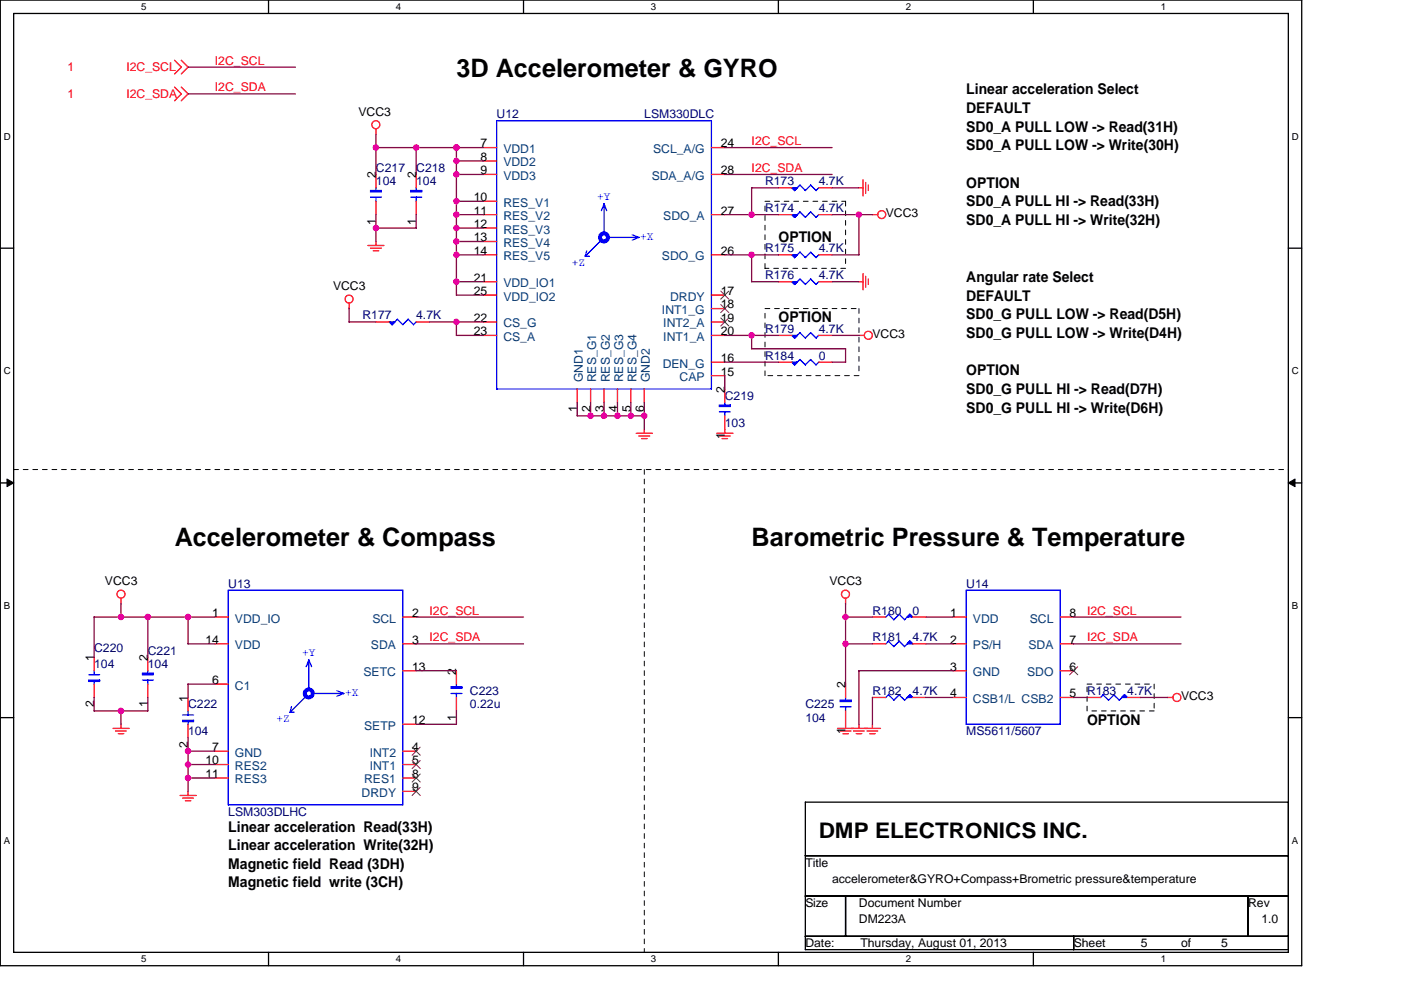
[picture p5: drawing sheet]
<svg xmlns="http://www.w3.org/2000/svg" width="297mm" height="210mm" viewBox="0 0 297 210" stroke-linecap="round" stroke-linejoin="round" font-family="sans-serif">
<path d="M.1 0h275.9v204.8h-275.9zM2.9 2.9h270.3v199.1h-270.3z" fill="none" stroke="#000" stroke-width=".28"/>
<g fill="#fff">
<path d="M29.9 .3h1.1v2.3h-1.1z"/>
<path d="M29.9 202.3h1.1v2.3h-1.1z"/>
</g>
<path d="M56.9 0v2.9M56.9 202v2.8" fill="none" stroke="#000" stroke-width=".28"/>
<g fill="#fff">
<path d="M83.9 .3h1.2v2.3h-1.2z"/>
<path d="M83.9 202.3h1.2v2.3h-1.2z"/>
</g>
<path d="M111 0v2.9M111 202v2.8" fill="none" stroke="#000" stroke-width=".28"/>
<g fill="#fff">
<path d="M138 .3h1.1v2.3h-1.1z"/>
<path d="M138 202.3h1.1v2.3h-1.1z"/>
</g>
<path d="M165 0v2.9M165 202v2.8" fill="none" stroke="#000" stroke-width=".28"/>
<g fill="#fff">
<path d="M192 .3h1.2v2.3h-1.2z"/>
<path d="M192 202.3h1.2v2.3h-1.2z"/>
</g>
<path d="M219.1 0v2.9M219.1 202v2.8" fill="none" stroke="#000" stroke-width=".28"/>
<g fill="#fff">
<path d="M246.1 .3h1.1v2.3h-1.1z"/>
<path d="M246.1 202.3h1.1v2.3h-1.1z"/>
<path d="M.8 27.7h1.5v2.3h-1.5z"/>
<path d="M273.9 27.7h1.5v2.3h-1.5z"/>
<path d="M.8 77.5h1.5v2.3h-1.5z"/>
<path d="M273.9 77.5h1.5v2.3h-1.5z"/>
</g>
<path d="M.1 52.6h2.8M273.2 52.6h2.8" fill="none" stroke="#000" stroke-width=".28"/>
<g fill="#fff">
<path d="M.8 127.3h1.4v2.3h-1.4z"/>
<path d="M273.9 127.3h1.3v2.3h-1.3z"/>
</g>
<path d="M.1 102.4h2.8M273.2 102.4h2.8" fill="none" stroke="#000" stroke-width=".28"/>
<path d="M1.5 101.6l1.4 .8-1.4 .8zM273.2 102.4l1.4-.8v1.6z" fill="#000" stroke="#000" stroke-width=".21"/>
<g fill="#fff">
<path d="M.8 177.1h1.4v2.3h-1.4z"/>
<path d="M273.9 177.1h1.3v2.3h-1.3z"/>
</g>
<path d="M.1 152.2h2.8M273.2 152.2h2.8M170.7 170.1h102.5v31.3h-102.5zM170.7 181.5h102.5M170.7 190.1h102.5M170.7 198.6h102.5M179.3 190.1v8.5M227.6 198.6v2.8M264.6 190.1v8.5" fill="none" stroke="#000" stroke-width=".28"/>
<g fill="none" stroke="#000" stroke-width=".21" stroke-dasharray="1 1 1 1 1 1 1 1">
<path d="M162.2 42.7h17.1M162.2 56.9v-14.2M179.3 42.7v14.2M179.3 56.9h-17.1M162.2 65.4h19.9M162.2 79.7v-14.3M182.1 65.4v14.3M182.1 79.7h-19.9M2.9 99.6h270.3M136.6 99.6v102.4M230.5 145.1h14.2M230.5 150.8v-5.7"/>
<path d="M244.7 145.1v5.7M244.7 150.8h-14.2"/>
</g>
<g fill="none" stroke="#f00" stroke-width=".28">
<path d="M37 12.8l1.5 1.4-1.5 1.5M37 18.5l1.5 1.4-1.5 1.5M38.4 12.8l1.5 1.4-1.5 1.5M38.4 18.5l1.5 1.4-1.5 1.5M79.7 27.3v1.2M79.7 37v2.8M88.2 37v2.8M102.5 31.3h2.8M102.5 34.1h2.8M102.5 37h2.8M150.8 31.3h2.9M150.8 37h2.9"/>
<path d="M165.1 39.8h2.8M173.6 39.8h2.8M182.1 39.8h.9M183 38.1v3.5M183.5 38.7v2.3M184.1 39.2v1.2M78 52.1h3.4M78.5 52.6h2.4M79.1 53.2h1.2M79.7 42.7v2.8M79.7 51.2v.9M88.2 42.7v2.8"/>
<path d="M102.5 59.8h2.8M102.5 45.5h2.8M102.5 42.7h2.8M102.5 48.4h2.8M102.5 51.2h2.8M102.5 54.1h2.8M150.8 45.5h2.9M150.8 54.1h2.9M165.1 59.8h2.8M165.1 45.5h2.8M165.1 54.1h2.8M173.6 59.8h2.8"/>
<path d="M173.6 45.5h2.8M173.6 54.1h2.8M182.1 59.8h.9M183 58v3.5M183.5 58.6v2.3M184.1 59.2v1.1M185 45.5h1.1M74 64.3v1.2M79.7 68.3h2.8M88.2 68.3h2.9M102.5 71.1h2.8M102.5 62.6h2.8"/>
<path d="M102.5 68.3h2.8M150.8 71.1h2.9M150.8 79.7h2.9M150.8 76.8h2.9M150.8 62.6h2.9M150.8 65.4h2.9M150.8 68.3h2.9M165.1 71.1h2.8M165.1 76.8h2.8M173.6 71.1h2.8M173.6 76.8h2.8M182.1 71.1h1.2"/>
<path d="M122.4 82.5v2.9M125.2 82.5v2.9M128.1 82.5v2.9M130.9 82.5v2.9M133.7 82.5v2.9M134.9 91.9h3.4M135.4 92.5h2.3M136 93h1.2M136.6 82.5v2.9M136.6 91v.9M152 91.9h3.4M152.5 92.5h2.3"/>
<path d="M153.1 93h1.2M153.7 82.5v2.9M153.7 88.2v3.7M20 139.4v2.9M25.7 126.9v1.2M31.3 139.4v2.9M45.6 130.9h2.8M45.6 136.6h2.8M85.4 130.9h2.8M85.4 136.6h2.8M179.3 126.9v1.2M185 130.9h2.8"/>
<path d="M185 136.6h2.8M193.5 130.9h2.8M193.5 136.6h2.8M202 130.9h2.9M202 136.6h2.9M224.8 130.9h2.8M224.8 136.6h2.8M20 145.1v2.8M24 154.5h3.4M24.5 155h2.3M25.1 155.6h1.1M25.7 153.6v.9"/>
<path d="M31.3 145.1v2.8M39.9 147.9v2.9M39.9 153.6v2.9M45.6 159.3h2.8M45.6 145.1h2.8M85.4 142.3h2.8M85.4 159.3h2.8M85.4 153.6h2.8M96.8 142.3v2.8M96.8 147.9v2.9M177.6 154.5h9.1M178.1 155h2.3"/>
<path d="M178.7 155.6h1.2M179.3 145.1v2.8M179.3 150.8v3.7M181 155h2.3M181.5 155.6h1.2M182.1 153.6v.9M183.8 155h2.3M184.4 155.6h1.1M185 147.9h2.8M185 153.6v.9M193.5 147.9h2.8M202 147.9h2.9"/>
<path d="M202 142.3h2.9M224.8 147.9h2.8M224.8 142.3h2.8M230.5 147.9h2.8M239 147.9h2.9M247.5 147.9h1.2M38.2 168.7h3.4M38.7 169.3h2.3M39.3 169.8h1.2M39.9 167.9v.8M45.6 162.2h2.8M45.6 165h2.8"/>
<path d="M85.4 162.2h2.8M85.4 165h2.8M85.4 167.9h2.8"/>
<circle cx="79.7" cy="26.5" r=".85"/>
<circle cx="186.9" cy="45.5" r=".84"/>
<circle cx="74" cy="63.4" r=".84"/>
<circle cx="184.1" cy="71.1" r=".85"/>
<circle cx="25.6" cy="126" r=".85"/>
<circle cx="179.3" cy="126" r=".85"/>
<circle cx="249.5" cy="147.9" r=".85"/>
</g>
<g fill="none" stroke="#00f" stroke-width=".28">
<path d="M79.7 39.8v.6M88.2 39.8v.6M105.3 25.6h45.5v56.9h-45.5zM167.9 39.8l.6 .6M169.6 39.3l1.2 1.1M169.6 39.2l-1.1 1.2M171.9 39.3l1.1 1.1M171.9 39.2l-1.2 1.2M173.6 39.8l-.6 .6M78.6 41.8h2.3M79.7 41.8v.9M87.1 41.8h2.3"/>
<path d="M88.2 41.8v.9M124.4 53.2l-.3 1.2h.9M127.5 50.9l-3.4 3.5M128.1 43.2l-.6 1.5M128.6 44.7l-.5-1.5v6.3M129.2 50.4h6.3M134 49.8l1.5 .6M135.5 50.3l-1.5 .6M167.9 54.1l.6 .6M167.9 45.5l.6 .6M167.9 59.8l.6 .5M168.5 54.6l1.1-1.1 1.2 1.2"/>
<path d="M168.5 46.1l1.1-1.2 1.2 1.2M169.6 59.2l1.2 1.1M169.6 59.2l-1.1 1.1M170.7 54.6l1.2-1.1 1.1 1.2M170.7 46.1l1.2-1.2 1.1 1.2M171.9 59.2l1.1 1.1M171.9 59.2l-1.2 1.1M173.6 54l-.6 .6M173.6 45.5l-.6 .6M173.6 59.7l-.6 .6M82.5 68.3l.6 .6M83.1 68.9l1.2-1.2 1.1 1.2"/>
<path d="M86.5 67.7l1.2 1.2 .6-.6M86.5 67.7l-1.1 1.2M167.9 71.1l.6 .6M167.9 76.8l.6 .6M168.5 71.7l1.1-1.2 1.2 1.2M169.6 76.3l1.2 1.1M169.6 76.2l-1.1 1.2M170.7 71.7l1.2-1.2 1.1 1.2M171.9 76.3l1.1 1.1M171.9 76.2l-1.2 1.2M173.6 71.1l-.6 .6M173.6 76.8l-.6 .6"/>
<path d="M152.5 87.4h2.3M153.7 85.3v.6M153.7 87.3v.9M48.4 125.2h37v45.5h-37zM65.5 140l-.6 1.4M187.8 130.9l.6-.6 1.1 1.1M188.4 136l1.1 1.1M188.4 136l-.6 .6M190.6 130.3l1.2 1.2 1.1-1.2M190.6 136l1.2 1.1M190.6 130.3l-1.1 1.2M190.6 136l-1.1 1.2"/>
<path d="M192.9 130.3l.6 .6M192.9 136l.6 .6M192.9 136l-1.1 1.2M204.9 125.2h19.9v28.4h-19.9zM18.8 143.1h2.3M20 142.3v.8M20 144.5v.6M30.2 144.3h2.3M31.3 142.2v.6M31.3 144.2v.9M38.7 151.6h2.3M39.9 150.8v.9"/>
<path d="M39.9 153.1v.5M61.5 151.1h.9M61.8 149.9l-.3 1.2M64.9 147.7l-3.4 3.4M66.1 141.4l-.6-1.4v6.2M66.6 147.1h6.3M71.5 146.5l1.4 .6M72.9 147.1l-1.4 .6M95.6 147.1h2.3M96.8 145.1v.6M96.8 147.1v.8M178.1 149.9h2.3"/>
<path d="M179.3 147.9v.6M179.3 149.9v.9M188.4 147.4l1.1 1.1M188.4 147.4l-.6 .6M190.6 147.4l1.2 1.1 1.1-1.1M190.6 147.4l-1.1 1.1M192.9 147.4l.6 .5M233.9 147.4l1.1 1.1 1.2-1.1M233.9 147.4l-.6 .6M236.2 147.4l1.1 1.1 1.1-1.1M238.4 147.4l.6 .5"/>
</g>
<g fill="#00f" stroke="#00f" stroke-width=".28">
<path d="M167.9 71.1h1.1l-.5 .6 .5-.6-.5 .6z" fill-rule="evenodd"/>
<path d="M38.7 152.8v.3h2.3v-.3z" fill-rule="evenodd"/>
<path d="M78.6 40.4v.3h2.3v-.3z" fill-rule="evenodd"/>
<path d="M152.5 85.9v.3h2.3v-.3z" fill-rule="evenodd"/>
<path d="M192.9 130.3l.6 .6h-1.1z" fill-rule="evenodd"/>
<path d="M192.4 136.6l.5-.6 .6 .6h-1.1l.5-.6z" fill-rule="evenodd"/>
<path d="M237.9 147.9l.5-.5 .6 .5h-1.1l.5-.5z" fill-rule="evenodd"/>
<path d="M178.1 148.5v.3h2.3v-.3z" fill-rule="evenodd"/>
<path d="M192.4 147.9l.5-.5 .6 .5h-1.1l.5-.5z" fill-rule="evenodd"/>
<path d="M95.6 145.7v.2h2.3v-.2z" fill-rule="evenodd"/>
<path d="M167.9 76.8h1.1l-.5 .6 .5-.6-.5 .6z" fill-rule="evenodd"/>
<path d="M82.5 68.3h1.2l-.6 .6 .6-.6-.6 .6z" fill-rule="evenodd"/>
<path d="M167.9 39.8h1.1l-.5 .6 .5-.6-.5 .6z" fill-rule="evenodd"/>
<path d="M167.9 54.1h1.1l-.5 .5 .5-.5-.5 .5z" fill-rule="evenodd"/>
<path d="M167.9 45.5h1.1l-.5 .6 .5-.6-.5 .6z" fill-rule="evenodd"/>
<path d="M167.9 59.8h1.1l-.5 .5 .5-.5-.5 .5z" fill-rule="evenodd"/>
<path d="M87.1 40.4v.3h2.3v-.3z" fill-rule="evenodd"/>
<path d="M18.8 144.3v.2h2.3v-.2z" fill-rule="evenodd"/>
<path d="M30.2 142.8v.3h2.3v-.3z" fill-rule="evenodd"/>
</g>
<g fill="none" stroke="#00f" stroke-width=".85">
<circle cx="128.1" cy="50.4" r=".85"/>
<circle cx="65.5" cy="147.1" r=".84"/>
</g>
<g fill="none" stroke="#804000" stroke-width=".21">
<path d="M152.8 61.7l1.7 1.8M152.8 64.6l1.7 1.7M152.8 67.4l1.7 1.8M154.5 61.7l-1.7 1.8M154.5 64.6l-1.7 1.7M154.5 67.4l-1.7 1.8M87.4 158.5l1.7 1.7M89.1 158.5l-1.7 1.7M226.8 141.4l1.7 1.7M228.5 141.4l-1.7 1.7M87.4 161.3l1.7 1.7M87.4 164.2l1.7 1.7"/>
<path d="M87.4 167l1.7 1.7M89.1 161.3l-1.7 1.7M89.1 164.2l-1.7 1.7M89.1 167l-1.7 1.7"/>
</g>
<g fill="none" stroke="#800040" stroke-width=".28">
<path d="M39.9 14.2h22.7M39.9 19.9h22.7M79.7 31.3h22.8M79.7 28.4v8.6M88.2 31.3v5.7M96.7 34.1h5.8M96.7 37h5.8M96.8 31.3v31.3M153.6 37h22.8M153.6 31.3h22.8M159.3 39.8h5.8M159.4 39.8v5.7"/>
<path d="M176.4 39.8h5.7M79.7 45.5v5.7M88.2 45.5v2.9h-8.5M96.7 42.7h5.8M96.7 45.5h5.8M96.7 48.4h5.8M96.7 59.8h5.8M96.7 54.1h5.8M96.7 51.2h5.8M153.6 45.5h11.5M153.6 54.1h11.5M159.3 59.8h5.8"/>
<path d="M159.4 54v5.8M176.4 45.5h8.6M176.4 59.8h5.7M182.1 45.5v8.6h-5.7M74 65.4v2.9h5.7M91.1 68.3h11.4M96.7 62.6h5.8M96.7 71.1h5.8M96.8 68.3v2.8M153.6 76.8h11.5M153.7 71.1h11.4M153.7 79.7v2.8"/>
<path d="M159.3 74h20M159.4 71.1v2.9M176.4 71.1h5.7M176.4 76.8h2.9M179.3 74v2.8M122.4 88.2h14.2M122.4 85.3v2.9M125.2 85.3v2.9M128.1 85.3v2.9M130.9 85.3v2.9M133.7 85.3v2.9M136.6 85.3v5.7"/>
<path d="M19.9 130.9h25.7M20 130.9v8.5M25.7 128v2.9M31.3 130.9v8.5M39.9 130.9v5.7h5.7M88.2 136.6h22.8M88.2 130.9h22.8M179.3 136.6h5.7M179.3 130.9h5.7M179.3 128v17.1M196.3 136.6h5.7M196.3 130.9h5.7"/>
<path d="M227.6 136.6h22.8M227.6 130.9h22.8M20 147.9v2.9M25.7 150.8v2.8M31.3 147.9v2.9h-11.4M39.9 159.3h5.7M39.9 156.5v11.4M45.6 145.1h-5.7v2.8M88.2 142.3h8.6M96.8 150.8v2.8h-8.6M182.1 142.3h19.9M182.1 142.2v11.4"/>
<path d="M185 147.9v5.7M196.3 147.9h5.7M227.6 147.9h2.9M241.8 147.9h5.7M39.9 162.2h5.7M39.9 165h5.7"/>
</g>
<g fill="#f0f" stroke="#f0f" stroke-width=".28">
<circle cx="96.8" cy="37" r=".57"/>
<circle cx="96.8" cy="34.1" r=".56"/>
<circle cx="96.8" cy="45.5" r=".57"/>
<circle cx="96.8" cy="42.7" r=".56"/>
<circle cx="159.3" cy="54" r=".57"/>
<circle cx="96.8" cy="51.2" r=".57"/>
<circle cx="96.8" cy="54" r=".57"/>
<circle cx="39.9" cy="165" r=".57"/>
<circle cx="25.6" cy="150.8" r=".57"/>
<circle cx="79.7" cy="48.4" r=".56"/>
<circle cx="39.9" cy="162.2" r=".56"/>
<circle cx="96.8" cy="59.7" r=".57"/>
<circle cx="39.9" cy="159.3" r=".57"/>
<circle cx="179.3" cy="130.9" r=".57"/>
<circle cx="96.8" cy="68.3" r=".57"/>
<circle cx="96.8" cy="48.4" r=".56"/>
<circle cx="25.6" cy="130.9" r=".57"/>
<circle cx="179.3" cy="136.6" r=".57"/>
<circle cx="182.1" cy="45.5" r=".57"/>
<circle cx="136.6" cy="88.2" r=".57"/>
<circle cx="133.7" cy="88.2" r=".56"/>
<circle cx="125.2" cy="88.2" r=".57"/>
<circle cx="128" cy="88.2" r=".56"/>
<circle cx="130.9" cy="88.2" r=".57"/>
<circle cx="88.2" cy="31.3" r=".57"/>
<circle cx="159.3" cy="45.5" r=".57"/>
<circle cx="39.9" cy="130.9" r=".57"/>
<circle cx="79.7" cy="31.3" r=".57"/>
<circle cx="96.8" cy="31.3" r=".57"/>
<circle cx="159.4" cy="71.1" r=".56"/>
<circle cx="31.3" cy="130.9" r=".57"/>
</g>
<g font-size="5.4">
<text x="96.8" y="16.3">3D Accelerometer &amp; GYRO</text>
<text x="37" y="115.8">Accelerometer &amp; Compass</text>
<text x="159.4" y="115.8">Barometric Pressure &amp; Temperature</text>
</g>
<text font-size="4.6" x="173.6" y="177.8">DMP ELECTRONICS INC.</text>
<g font-size="3.1">
<text x="204.9" y="20">Linear acceleration Select</text>
<text x="204.9" y="24">DEFAULT</text>
<text x="204.9" y="27.9">SD0_A PULL LOW -&gt; Read(31H)</text>
<text x="204.9" y="31.9">SD0_A PULL LOW -&gt; Write(30H)</text>
<text x="204.9" y="39.8">OPTION</text>
<text x="204.9" y="43.8">SD0_A PULL HI -&gt; Read(33H)</text>
<text x="204.9" y="47.7">SD0_A PULL HI -&gt; Write(32H)</text>
<text x="165.1" y="51.3">OPTION</text>
<text x="204.9" y="59.8">Angular rate Select</text>
<text x="204.9" y="63.8">DEFAULT</text>
<text x="165.1" y="68.4">OPTION</text>
<text x="204.9" y="67.8">SD0_G PULL LOW -&gt; Read(D5H)</text>
<text x="204.9" y="71.7">SD0_G PULL LOW -&gt; Write(D4H)</text>
<text x="204.9" y="79.6">OPTION</text>
<text x="204.9" y="83.6">SD0_G PULL HI -&gt; Read(D7H)</text>
<text x="204.9" y="87.5">SD0_G PULL HI -&gt; Write(D6H)</text>
<text x="230.5" y="153.7">OPTION</text>
<text x="48.4" y="176.5">Linear acceleration Read(33H)</text>
<text x="48.4" y="180.4">Linear acceleration Write(32H)</text>
<text x="48.4" y="184.3">Magnetic field Read (3DH)</text>
<text x="48.4" y="188.2">Magnetic field write (3CH)</text>
</g>
<g font-size="2.6" fill="#f00">
<text x="14.3" y="15.1">1</text>
<text x="26.8" y="15.1">I2C_SCL</text>
<text x="45.6" y="13.7">I2C_SCL</text>
<text x="14.3" y="20.8">1</text>
<text x="26.8" y="20.8">I2C_SDA</text>
<text x="45.6" y="19.4">I2C_SDA</text>
<text x="159.4" y="30.8">I2C_SCL</text>
<text x="159.4" y="36.4">I2C_SDA</text>
<text x="91.1" y="130.3">I2C_SCL</text>
<text x="230.5" y="130.3">I2C_SCL</text>
<text x="91.1" y="136">I2C_SDA</text>
<text x="230.5" y="136">I2C_SDA</text>
</g>
<g font-size="2.6">
<text x="76" y="24.5">VCC3</text>
<text x="101.9" y="31.3">7</text>
<text x="101.9" y="34.1">8</text>
<text x="152.8" y="31.3">24</text>
<text x="79.7" y="37.8" transform="rotate(-90 79.7 37.8)">2</text>
<text x="88.2" y="37.8" transform="rotate(-90 88.2 37.8)">2</text>
<text x="101.9" y="37">9</text>
<text x="152.8" y="37">28</text>
<text x="79.7" y="47.6" transform="rotate(-90 79.7 47.6)">1</text>
<text x="88.2" y="47.6" transform="rotate(-90 88.2 47.6)">1</text>
<text x="100.4" y="42.7">10</text>
<text x="100.4" y="45.5">11</text>
<text x="152.8" y="45.5">27</text>
<text x="187.8" y="46.1">VCC3</text>
<text x="100.4" y="48.3">12</text>
<text x="100.4" y="51.2">13</text>
<text x="100.4" y="54">14</text>
<text x="100.4" y="59.7">21</text>
<text x="152.8" y="54">26</text>
<text x="70.6" y="61.5">VCC3</text>
<text x="100.4" y="62.6">25</text>
<text x="152.8" y="62.6">17</text>
<text x="152.8" y="65.4">18</text>
<text x="100.4" y="71.1">23</text>
<text x="100.4" y="68.3">22</text>
<text x="152.8" y="68.3">19</text>
<text x="152.8" y="71.1">20</text>
<text x="185" y="71.7">VCC3</text>
<text x="152.8" y="76.8">16</text>
<text x="152.8" y="79.7">15</text>
<text x="153.6" y="83.4" transform="rotate(-90 153.6 83.4)">2</text>
<text x="122.4" y="87.5" transform="rotate(-90 122.4 87.5)">1</text>
<text x="125.2" y="87.5" transform="rotate(-90 125.2 87.5)">2</text>
<text x="128.1" y="87.5" transform="rotate(-90 128.1 87.5)">3</text>
<text x="130.9" y="87.5" transform="rotate(-90 130.9 87.5)">4</text>
<text x="133.7" y="87.5" transform="rotate(-90 133.7 87.5)">5</text>
<text x="136.6" y="87.5" transform="rotate(-90 136.6 87.5)">6</text>
<text x="153.6" y="93.2" transform="rotate(-90 153.6 93.2)">1</text>
<text x="22.2" y="124.1">VCC3</text>
<text x="175.9" y="124.1">VCC3</text>
<text x="45" y="130.9">1</text>
<text x="87.4" y="130.9">2</text>
<text x="201.4" y="130.9">1</text>
<text x="226.8" y="130.9">8</text>
<text x="43.5" y="136.5">14</text>
<text x="87.4" y="136.5">3</text>
<text x="201.4" y="136.5">2</text>
<text x="226.8" y="136.5">7</text>
<text x="19.9" y="140.3" transform="rotate(-90 19.9 140.3)">1</text>
<text x="31.3" y="140.3" transform="rotate(-90 31.3 140.3)">2</text>
<text x="87.4" y="142.2">13</text>
<text x="96.7" y="143.1" transform="rotate(-90 96.7 143.1)">2</text>
<text x="201.4" y="142.2">3</text>
<text x="226.8" y="142.2">6</text>
<text x="39.9" y="148.8" transform="rotate(-90 39.9 148.8)">1</text>
<text x="45" y="145.1">6</text>
<text x="179.3" y="145.9" transform="rotate(-90 179.3 145.9)">2</text>
<text x="201.4" y="147.9">4</text>
<text x="226.8" y="147.9">5</text>
<text x="250.4" y="148.5">VCC3</text>
<text x="19.9" y="150.1" transform="rotate(-90 19.9 150.1)">2</text>
<text x="31.3" y="150.1" transform="rotate(-90 31.3 150.1)">1</text>
<text x="87.4" y="153.6">12</text>
<text x="96.7" y="152.9" transform="rotate(-90 96.7 152.9)">1</text>
<text x="179.3" y="155.7" transform="rotate(-90 179.3 155.7)">1</text>
<text x="39.9" y="158.6" transform="rotate(-90 39.9 158.6)">2</text>
<text x="45" y="159.3">7</text>
<text x="87.4" y="159.3">4</text>
<text x="43.5" y="162.1">10</text>
<text x="43.5" y="165">11</text>
<text x="87.4" y="162.1">5</text>
<text x="87.4" y="165">8</text>
<text x="87.4" y="167.8">9</text>
<text x="170.7" y="183.8">Title</text>
<text x="176.4" y="187.2">accelerometer&amp;GYRO+Compass+Brometric pressure&amp;temperature</text>
<text x="170.7" y="192.4">Size</text>
<text x="182.1" y="192.4">Document Number</text>
<text x="182.1" y="195.8">DM223A</text>
<text x="264.6" y="192.4">Rev</text>
<text x="267.5" y="195.8">1.0</text>
<text x="170.7" y="200.9">Date:</text>
<text x="182.4" y="200.9">Thursday, August 01, 2013</text>
<text x="227.6" y="200.9">Sheet</text>
<text x="241.9" y="200.9">5</text>
<text x="250.4" y="200.9">of</text>
<text x="258.9" y="200.9">5</text>
</g>
<g font-size="2.6" fill="#000080">
<text x="105.3" y="25.1">U12</text>
<text x="136.6" y="25.1">LSM330DLC</text>
<text x="79.7" y="36.4">C217</text>
<text x="79.7" y="39.3">104</text>
<text x="88.2" y="36.4">C218</text>
<text x="88.2" y="39.3">104</text>
<text x="162.2" y="39.3">R173</text>
<text x="173.6" y="39.3">4.7K</text>
<text x="162.2" y="45">R174</text>
<text x="173.6" y="45">4.7K</text>
<text x="162.2" y="53.5">R175</text>
<text x="173.6" y="53.5">4.7K</text>
<text x="162.2" y="59.2">R176</text>
<text x="173.6" y="59.2">4.7K</text>
<text x="76.9" y="67.8">R177</text>
<text x="88.2" y="67.8">4.7K</text>
<text x="162.2" y="70.6">R179</text>
<text x="173.6" y="70.6">4.7K</text>
<text x="162.2" y="76.3">R184</text>
<text x="173.6" y="76.3">0</text>
<text x="153.7" y="84.8">C219</text>
<text x="153.7" y="90.5">103</text>
<text x="48.4" y="124.7">U13</text>
<text x="204.9" y="124.7">U14</text>
<text x="185" y="130.3">R180</text>
<text x="193.5" y="130.3">0</text>
<text x="185" y="136">R181</text>
<text x="193.5" y="136">4.7K</text>
<text x="20" y="138.3">C220</text>
<text x="20" y="141.7">104</text>
<text x="31.3" y="138.9">C221</text>
<text x="31.3" y="141.7">104</text>
<text x="99.6" y="147.4">C223</text>
<text x="185" y="147.4">R182</text>
<text x="193.5" y="147.4">4.7K</text>
<text x="230.5" y="147.4">R183</text>
<text x="239" y="147.4">4.7K</text>
<text x="39.9" y="150.2">C222</text>
<text x="39.9" y="155.9">104</text>
<text x="99.6" y="150.2">0.22u</text>
<text x="170.7" y="150.2">C225</text>
<text x="170.7" y="153.1">104</text>
<text x="204.9" y="155.9">MS5611/5607</text>
<text x="48.4" y="173">LSM303DLHC</text>
</g>
<g font-size="2.6" fill="#004080">
<text x="106.7" y="32.5">VDD1</text>
<text x="106.7" y="35.3">VDD2</text>
<text x="138.5" y="32.5">SCL_A/G</text>
<text x="106.7" y="38.2">VDD3</text>
<text x="138.2" y="38.2">SDA_A/G</text>
<text x="106.7" y="43.9">RES_V1</text>
<text x="106.7" y="46.7">RES_V2</text>
<text x="140.6" y="46.7">SDO_A</text>
<text x="106.7" y="49.5">RES_V3</text>
<text x="106.7" y="52.4">RES_V4</text>
<text x="106.7" y="55.2">RES_V5</text>
<text x="140.4" y="55.2">SDO_G</text>
<text x="106.7" y="60.9">VDD_IO1</text>
<text x="106.7" y="63.8">VDD_IO2</text>
<text x="142.1" y="63.8">DRDY</text>
<text x="106.7" y="69.4">CS_G</text>
<text x="140.4" y="66.6">INT1_G</text>
<text x="140.6" y="69.4">INT2_A</text>
<text x="106.7" y="72.3">CS_A</text>
<text x="140.5" y="78">DEN_G</text>
<text x="140.6" y="72.3">INT1_A</text>
<text x="123.6" y="81.1" transform="rotate(-90 123.6 81.1)">GND1</text>
<text x="126.4" y="81.1" transform="rotate(-90 126.4 81.1)">RES_G1</text>
<text x="129.3" y="81.1" transform="rotate(-90 129.3 81.1)">RES_G2</text>
<text x="132.1" y="81.1" transform="rotate(-90 132.1 81.1)">RES_G3</text>
<text x="134.9" y="81.1" transform="rotate(-90 134.9 81.1)">RES_G4</text>
<text x="137.8" y="81.1" transform="rotate(-90 137.8 81.1)">GND2</text>
<text x="144.1" y="80.8">CAP</text>
<text x="49.8" y="132">VDD_IO</text>
<text x="49.8" y="137.7">VDD</text>
<text x="78.7" y="137.7">SDA</text>
<text x="78.9" y="132">SCL</text>
<text x="206.3" y="132">VDD</text>
<text x="206.3" y="137.7">PS/H</text>
<text x="218" y="137.7">SDA</text>
<text x="218.3" y="132">SCL</text>
<text x="77.1" y="143.4">SETC</text>
<text x="206.3" y="143.4">GND</text>
<text x="217.8" y="143.4">SDO</text>
<text x="49.8" y="146.3">C1</text>
<text x="206.3" y="149.1">CSB1/L CSB2</text>
<text x="77.2" y="154.8">SETP</text>
<text x="49.8" y="160.5">GND</text>
<text x="78.4" y="160.5">INT2</text>
<text x="49.8" y="163.3">RES2</text>
<text x="49.8" y="166.2">RES3</text>
<text x="77.2" y="166.2">RES1</text>
<text x="78.4" y="163.3">INT1</text>
<text x="76.7" y="169">DRDY</text>
</g>
<g font-size="2.6" fill="#00f">
<text x="126.6" y="42.5">+Y</text>
<text x="135.7" y="51">+X</text>
<text x="121.2" y="56.4">+Z</text>
<text x="64.1" y="139.2">+Y</text>
<text x="73.2" y="147.7">+X</text>
<text x="58.6" y="153.1">+Z</text>
</g>
<g font-size="2">
<text x="29.9" y="2.1">5</text>
<text x="83.9" y="2.1">4</text>
<text x="138" y="2.1">3</text>
<text x="192" y="2.1">2</text>
<text x="246.1" y="2.1">1</text>
<text x=".8" y="29.6">D</text>
<text x="273.9" y="29.6">D</text>
<text x=".8" y="79.4">C</text>
<text x="273.9" y="79.4">C</text>
<text x=".8" y="129.2">B</text>
<text x="273.9" y="129.2">B</text>
<text x=".8" y="178.9">A</text>
<text x="273.9" y="178.9">A</text>
<text x="29.9" y="204.1">5</text>
<text x="83.9" y="204.1">4</text>
<text x="138" y="204.1">3</text>
<text x="192" y="204.1">2</text>
<text x="246.1" y="204.1">1</text>
</g>
</svg>
